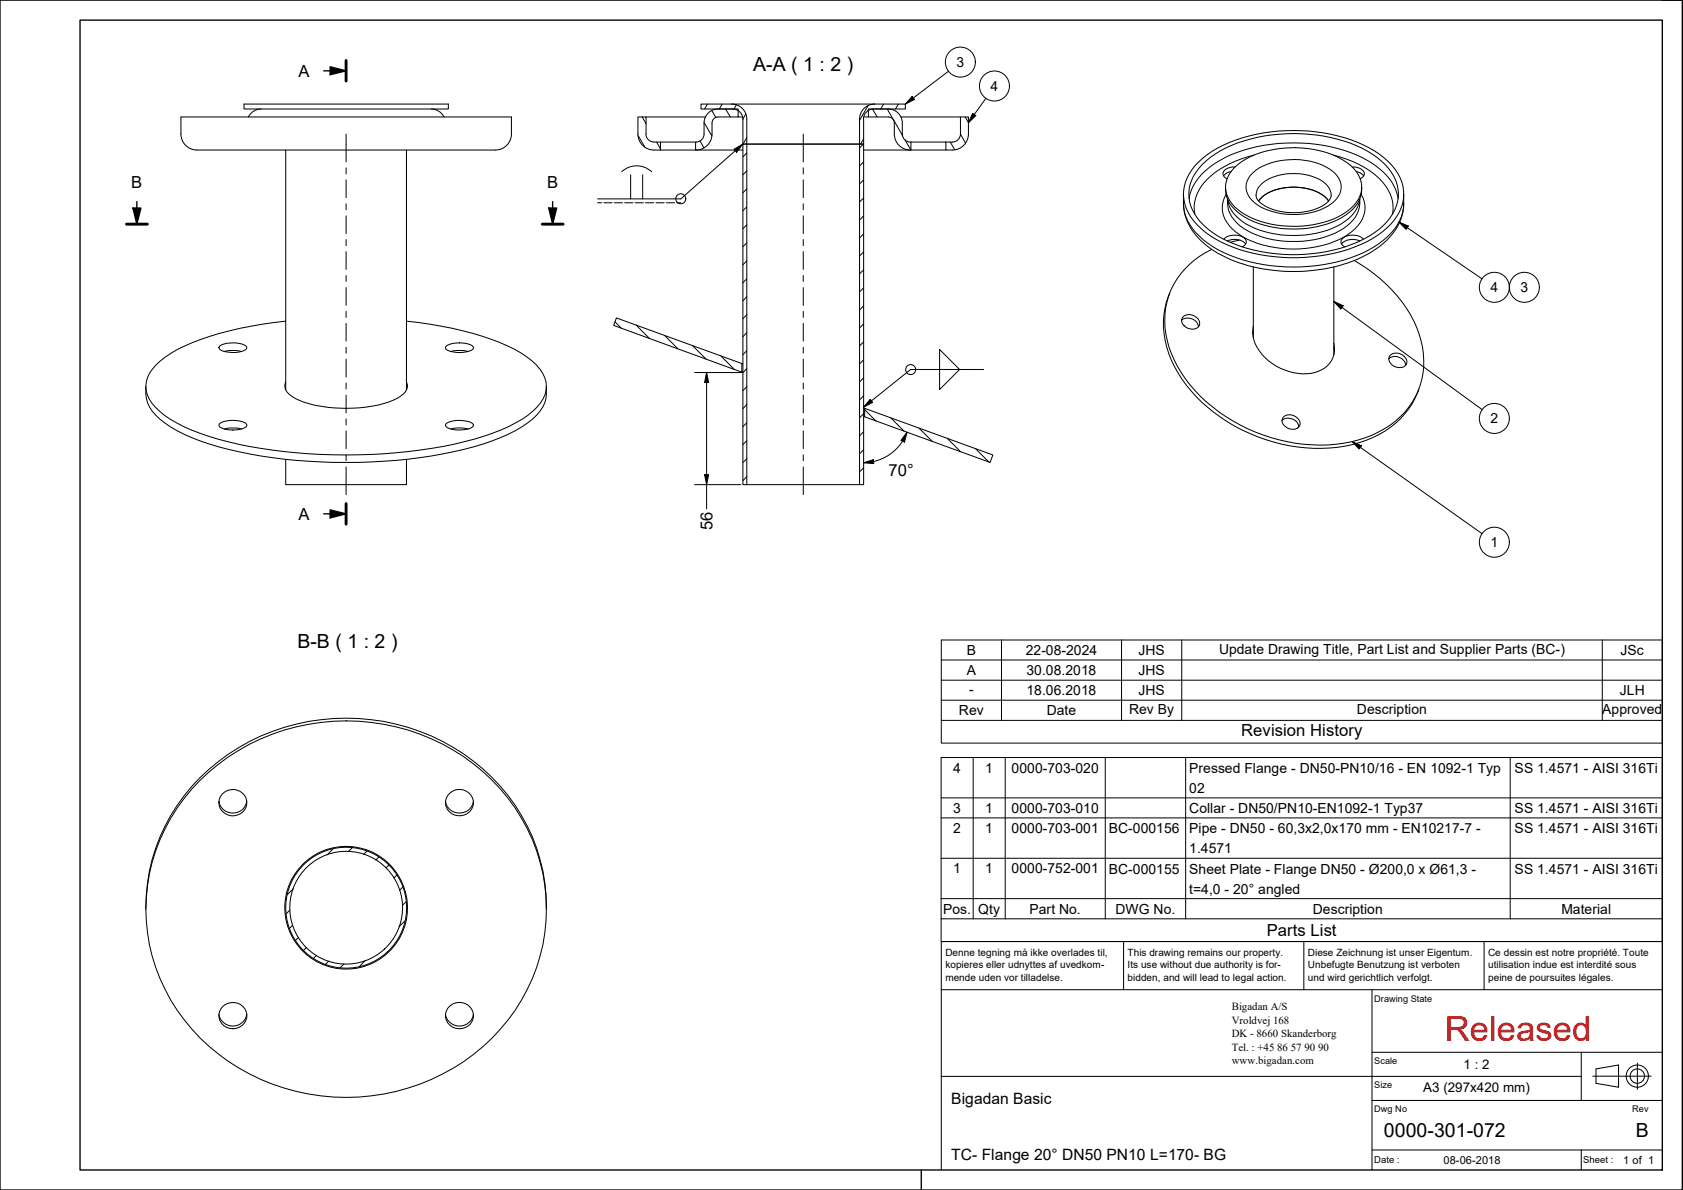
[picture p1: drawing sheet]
<svg xmlns="http://www.w3.org/2000/svg" width="420mm" height="297mm" viewBox="0 0 420 297" stroke-linecap="round" stroke-linejoin="round" font-family="sans-serif">
<!-- layer: Hatch -->
<g fill="none" stroke="#000" stroke-width=".25">
<path d="M159.3 33.9l1.7 2.8M160.3 29.2l1 1.7M163.9 35.5l1 1.7M174.8 35.2l.9 1.7M175.8 30.6l1.9 3.3M176.6 26l-.7 1.2M177.7 27.6l1 1.8M180.3 26l-.7 1.2M181.1 27.2l1.2 2M183.9 26.1l-.7 1.1M186.2 28.4l-.7 1.3M186.4 38.2l-.9 .9"/>
<path d="M186.4 34.4l-.9 1.6M215.6 36l-1 .9M215.6 34.7l-.8 1.3M216.7 26.4l-2.1 3.6M217.8 27.2l1.2 2M220.6 26l-.7 1.2M221.5 27.2l1.6 2.8M223.1 30l2.3 3.9M224.3 26l-.7 1.2M225.9 34.9l1.5 2.6M237.2 35.5l1.1 1.9M239.8 33.5l1.2 2.2"/>
<path d="M241 29.2l.8 1.4M186.4 56.1l-.9 1M186.4 51.6l-.9 1M186.4 47.1l-.9 1M186.4 42.7l-.9 .9M215.6 58.4l-1 1M215.6 53.9l-1 1M215.6 49.4l-1 1M215.6 44.9l-1 1M215.6 40.4l-1 1M186.4 78.6l-.9 1M186.4 74.1l-.9 1"/>
<path d="M186.4 69.6l-.9 1M186.4 65.1l-.9 1M186.4 60.6l-.9 1M215.6 76.4l-1 1M215.6 71.9l-1 .9M215.6 67.4l-1 1M215.6 62.9l-1 1M153.5 80.3l1.6 1.6M158.8 81.2l3.4 3.3M165.9 83.7l3.3 3.4M172.9 86.3l3.4 3.3M180 88.9l3.3 3.3"/>
<path d="M186.4 96.5l-.9 1M186.4 92l-.9 1M186.4 87.5l-.9 1M186.4 83l-.9 1.1M215.6 85.3l-1 1M215.6 80.8l-1 1.1M215.6 98.8l-1 1M215.6 94.3l-1 1M215.6 89.8l-1 1M186.4 119l-.9 1M186.4 114.5l-.9 1M186.4 110l-.9 1"/>
<path d="M186.4 105.5l-.9 1M186.4 101l-.9 1M215.6 116.8l-1 1M215.6 112.3l-1 1M215.6 107.8l-1 1M215.6 103.3l-1 1M215.9 102.3l2.8 2.8M222.4 104.3l3.3 3.3M229.4 106.9l3.4 3.3M236.5 109.4l3.3 3.4M243.5 112l3.4 3.3M83.1 211.9l-1.4 1.5"/>
<path d="M87.9 211.7l-.9 .9M91.6 212.4l-.8 .8M94.6 213.9l-.8 .8M97 216l-.6 .6M99.1 218.4l-.8 .7M72.3 227.2l-.9 .9M73.1 231l-.8 .7M73.2 221.8l-1.5 1.5M74.5 234l-.7 .7M76.5 236.5l-.7 .7M79 238.5l-.7 .7M82 239.9l-.7 .8"/>
<path d="M91.2 239.8l-1.5 1.5M100.5 221.4l-.8 .8M101 229.9l-1.4 1.4M101.3 225.1l-.8 .9M85.9 240.6l-1 1"/>
</g>
<!-- layer: Visible -->
<g fill="none" stroke="#000" stroke-width=".25">
<path d="M49.1 37.5h74.6M49.2 37.5a4 4 0 0 1-4-4v-4.3h82.5v4.3a4 4 0 0 1-4 4M60.9 26h51v1.2h-51zM65.2 27.2l-1.7 .4-.8 .7-.7 .9M71.3 37.5v59.9M101.5 37.5v59.9M107.7 27.2l1.1 .2 1 .5 1 1.3M161.3 29.2h14.8M164.9 37.5v-2a3 3 0 0 1-3.4-1l-.3-1 .1-4.3h-2v4.3a4 4 0 0 0 4 4h10.4M164.9 35.5h8.8M173.8 37.5h11.7M179.3 27.2a3.5 3.5 0 0 0-3.5 3.5v2.8a2.02 2.02 0 0 1-2.1 2v2h.1"/>
<path d="M179.3 29.2a1.5 1.5 0 0 0-1.5 1.5 6.3 6.3 0 0 1-1.2 5.6 4 4 0 0 1-2.8 1.2M179.3 27.2h5v2h-5M182.7 26a3.7 3.7 0 0 1 3.7 3.7v6.3h-.9v-6.3a2.52 2.52 0 0 0-2.6-2.5M182.7 26h43.3v1.2h-7.9M182.7 26h-7.7v1.2h8M184.3 29.2h1.1M185.5 36h.9v85h-.9zM186.4 36h28.2M214.6 36h1v85h-1zM215.6 29.2h1.2M218.1 27.2a2.52 2.52 0 0 0-2.5 2.5M218.3 26a3.7 3.7 0 0 0-3.7 3.7v6.3h1v-6.3"/>
<path d="M221.8 27.2a3.5 3.5 0 0 1 3.5 3.5v2.8a2.01 2.01 0 0 0 2 2M221.8 29.2a1.5 1.5 0 0 1 1.5 1.5 6.3 6.3 0 0 0 1.1 5.6 4 4 0 0 0 2.9 1.2M221.8 27.2h-5v2h5M224.9 29.2h14.9M227.3 35.5h.1v2h-11.8M227.4 35.5h10.4a2.01 2.01 0 0 0 2-2v-4.3h2v4.3a4 4 0 0 1-4 4h-1.7v-2M227.4 37.5h8.7M295.4 48.5a14.3 14.3 0 0 0 6.8 13.5 38.2 38.2 0 0 0 24.6 5.6 32.2 32.2 0 0 0 19.3-7.5 13.3 13.3 0 0 0 4.3-11.6M298.4 41.3a29.4 29.4 0 0 1 17.1-8.1 41.9 41.9 0 0 1 27.7 4.5 14.8 14.8 0 0 1 7.1 8.9 11.1 11.1 0 0 1-4.2 10.4 33.9 33.9 0 0 1-20.3 7.2 40.1 40.1 0 0 1-23.8-5.4 14 14 0 0 1-6.4-9 10.5 10.5 0 0 1 2.8-8.5zM300.1 41a29.8 29.8 0 0 1 17.4-7.3 40.2 40.2 0 0 1 23.8 4 14 14 0 0 1 7.7 9.4 11.1 11.1 0 0 1-4.7 10.1 34.3 34.3 0 0 1-20.4 6.4 37.7 37.7 0 0 1-21.2-5.5 12.1 12.1 0 0 1-5.9-9.9 10.6 10.6 0 0 1 3.3-7.2zM305.5 59.7a4.1 4.1 0 0 1 5.4 0 1.27 1.27 0 0 1-.8 1.9M305.9 46.7a7.7 7.7 0 0 0 4 7 26.1 26.1 0 0 0 22.8 1.7 11.3 11.3 0 0 0 7-6.3l.2-2.4"/>
<path d="M306.5 49.7v1.1M307.3 42.8l-.9 .3-.9 .8M308.3 41.7a22 22 0 0 1 15.1-4.8 20.6 20.6 0 0 1 14.6 5.2 6.5 6.5 0 0 1-.8 10 23.1 23.1 0 0 1-16.9 4.3 20.2 20.2 0 0 1-12.1-4.8 6.5 6.5 0 0 1 .1-9.9zM308.4 41.7a2.51 2.51 0 0 0-3.1 1.7 1.65 1.65 0 0 0 1 1.2M309.4 59.9l-2.3 .6M313.6 48.7a3.5 3.5 0 0 0 2.2 2.7 15.5 15.5 0 0 0 15.4-.7l.9-1.1 .2-.9M314.2 50.2a10.9 10.9 0 0 1 9.3-3.5 10.4 10.4 0 0 1 8.2 3.5M337.6 41.7a2.58 2.58 0 0 1 3 1.7 1.6 1.6 0 0 1-1 1.2M338.6 42.8l.9 .3 .9 .8M339.5 49.7v1.1M340.4 59.7a4 4 0 0 0-5.4 0 1.23 1.23 0 0 0 .7 1.9M153.9 79.4l31.3 11.3v2.2l-32-11.7z"/>
<path d="M292 73.2a22.1 22.1 0 0 0 3 21.4 42.4 42.4 0 0 0 37 17.2 26.6 26.6 0 0 0 18.7-8.5 17.3 17.3 0 0 0 3.5-6.2M295 80a2.62 2.62 0 0 1 4.2 1.6M295.4 79a2.62 2.62 0 0 1 4.1 1.8 2.02 2.02 0 0 1-3 1.1 1.8 1.8 0 0 1-1.1-2.9zM302.5 62.3a19.5 19.5 0 0 0-10.1 25.9 36.7 36.7 0 0 0 19 18.8 40.1 40.1 0 0 0 29.4 2.3 21 21 0 0 0 14.2-14.7 24 24 0 0 0-6.1-20.6 39.5 39.5 0 0 0-10.8-9M306.4 60.1a4.1 4.1 0 0 1 4.6 .8M312.9 66.6v17.7M333 66.6v21.9M339.5 60.1a4 4 0 0 0-4.6 .8M36.4 96.5a8.7 8.7 0 0 0 3.5 8.1 39.4 39.4 0 0 0 14.7 6.9 132.2 132.2 0 0 0 63.7 0 36.6 36.6 0 0 0 15.7-7.9 8.2 8.2 0 0 0 2.4-7.1M54.7 86.5a6.5 6.5 0 0 1 5.8-.6 1.03 1.03 0 0 1 1.1 1 5.5 5.5 0 0 1-4.9 1 2.22 2.22 0 0 1-2-1.1zM56 87.7l1.4-.2h1.5l1.4 .2M71.3 95.3a2.74 2.74 0 0 0 1.5 3.6 25.3 25.3 0 0 0 13.6 3 25.4 25.4 0 0 0 13.6-3 2.76 2.76 0 0 0 1.5-3.6"/>
<path d="M71.3 80.2a81.6 81.6 0 0 0-26.9 7 16.2 16.2 0 0 0-7.6 7 6.7 6.7 0 0 0 2 7.5 32 32 0 0 0 13.3 7.2 124.1 124.1 0 0 0 43.7 4.4 96.8 96.8 0 0 0 29.2-6 23.7 23.7 0 0 0 9.9-6.6 6.8 6.8 0 0 0-1-9.6 32.1 32.1 0 0 0-13.5-7.2l-7.5-2-5.5-1-5.9-.7M111.5 86.3a7.5 7.5 0 0 1 6.4 0l.3 .6a3.4 3.4 0 0 1-3.1 1.1l-2.3-.2a1.41 1.41 0 0 1-1.5-1.2zM112.5 87.7l1.4-.2h1.6l1.4 .2M185.2 92.9l.3 .1M185.2 90.7l.3 .1M312.9 81.4a9 9 0 0 0 3.8 8.7 13.2 13.2 0 0 0 12.5 2.6 5.8 5.8 0 0 0 3.8-7M312.9 82.6l-.1 .8M333 86.8l.1 .9M346.7 89.6a2.62 2.62 0 0 1 4.2 1.6M347 88.8a2.55 2.55 0 0 1 2.7-.4 2.55 2.55 0 0 1 1.5 2.2 2.43 2.43 0 0 1-4.3-.3 1.42 1.42 0 0 1 .1-1.5zM54.8 105.8a7 7 0 0 1 6.7 0l.1 .3a2.56 2.56 0 0 1-2.7 1.2l-2.3-.1a2.15 2.15 0 0 1-1.9-1.1zM56 107.1l1.4-.3h1.5l1.4 .3"/>
<path d="M71.3 114.7v6.3h30.2v-6.3M111.4 105.7a7.2 7.2 0 0 1 6.4-.1l.4 .5a1.95 1.95 0 0 1-2.1 1.1 5.6 5.6 0 0 1-4.9-.9zM112.5 107.1l1.4-.3h1.6l1.4 .3M215.6 104h.3M215.6 101.8l.3 .1M215.9 101.9l32 11.7-.7 1.8-31.3-11.4zM320 105a2.62 2.62 0 0 1 4.2 1.6M320.6 103.9a2.64 2.64 0 0 1 4 2 2.29 2.29 0 0 1-4 .3 1.46 1.46 0 0 1 0-2.3zM186.4 121h28.2M50 194.8a52.1 52.1 0 0 1 76.9 4.5 45.1 45.1 0 0 1-8.6 63.8 52.2 52.2 0 0 1-70.4-6.2 44.9 44.9 0 0 1 2.1-62.1zM55.5 198.2a3.4 3.4 0 0 1 4.9-.4 3.4 3.4 0 0 1 .1 5 3.4 3.4 0 0 1-4.6 0 3.4 3.4 0 0 1-.4-4.6zM111.9 198.4a3.4 3.4 0 0 1 4.9-.7 3.4 3.4 0 0 1 .5 4.9 3.4 3.4 0 0 1-4.7 .4 3.4 3.4 0 0 1-.7-4.6z"/>
<path d="M54.7 200a3.5 3.5 0 0 0 3.4 3 3.5 3.5 0 0 0 3.5-3M111.2 200a3.5 3.5 0 0 0 3.5 3 3.5 3.5 0 0 0 3.5-3M36.4 226.9a46.3 46.3 0 0 1 23.2-40.3 52 52 0 0 1 67.3 12 44.9 44.9 0 0 1 9.5 28.3M54.7 253.2a3.5 3.5 0 0 0 3.4 2.9 3.5 3.5 0 0 0 3.5-2.9M55.6 251.2a3.4 3.4 0 0 1 4.6-.3 3.4 3.4 0 0 1 .8 4.6 3.4 3.4 0 0 1-4.9 .7 3.4 3.4 0 0 1-.5-5zM111.2 253.2a3.5 3.5 0 0 0 3.5 2.9 3.5 3.5 0 0 0 3.5-2.9M112.3 251.1a3.4 3.4 0 0 1 4.9 .1 3.4 3.4 0 0 1-.4 4.9 3.4 3.4 0 0 1-4.4-.1 3.4 3.4 0 0 1-.6-4.3z"/>
<circle cx="86.4" cy="226.6" r="14.1"/>
<circle cx="86.4" cy="226.6" r="15.1"/>
<circle cx="86.4" cy="226.6" r="15.3"/>
</g>
<!-- layer: Visible Narrow -->
<path d="M313.1 38.7a23.1 23.1 0 0 0-13.2 7.8 9.3 9.3 0 0 0-1.6 7M332.9 38.7a22.8 22.8 0 0 1 13.1 7.8 9.1 9.1 0 0 1 1.6 7M295.4 50.8a12.8 12.8 0 0 0 6.2 10 38.8 38.8 0 0 0 25.1 5.7 34.4 34.4 0 0 0 18.7-6.6 12.1 12.1 0 0 0 5-9.1M296.8 49.6a14 14 0 0 1 7.7-9.5 40.1 40.1 0 0 1 25.8-3.8 28.4 28.4 0 0 1 15.6 7.2 11.4 11.4 0 0 1 3.1 6.1M306.1 48.5a6.7 6.7 0 0 0 1.5 8.6 21.7 21.7 0 0 0 13.8 5 24.8 24.8 0 0 0 16-4.2 7 7 0 0 0 2.4-9.4M306.5 50.8a8.2 8.2 0 0 0 5 6.8 25.7 25.7 0 0 0 23.9-.5 7.8 7.8 0 0 0 4.1-6.3M306.5 49.8a8.3 8.3 0 0 0 4.6 6.1 25.9 25.9 0 0 0 23.7 0 8.6 8.6 0 0 0 4.6-6.1M312.2 43.7a14.6 14.6 0 0 1 11.1-3.9 14.6 14.6 0 0 1 10.1 3.6 4.7 4.7 0 0 1-1 7.5 17.9 17.9 0 0 1-18.5 .2 5.1 5.1 0 0 1-2.5-6zM313.6 48.7a5.3 5.3 0 0 1 3.7-4.3 14 14 0 0 1 13.5 1.3 4.2 4.2 0 0 1 1.5 3" fill="none" stroke="#000" stroke-width=".25"/>
<!-- layer: Section Line -->
<path d="M86.4 15.1v5.1M31.6 56h5.2M135.4 56h5.2M86.4 125.7v5.1" fill="none" stroke="#000" stroke-width=".72"/>
<path d="M80.8 17.7h5.6M82.4 16.7l4 1-4 1zM33.2 51.9h2l-1 4.1zM34.2 50.3v5.7M137 51.9h2l-1 4.1zM138 50.3v5.7M80.8 128.3h5.6M82.4 127.3l4 1-4 1z" fill="none" stroke="#000" stroke-width=".34"/>
<path d="M82.4 16.7l4 1-4 1zM33.2 51.9h2l-1 4.1zM137 51.9h2l-1 4.1zM82.4 127.3l4 1-4 1z" fill="#000"/>
<!-- layer: Symbol -->
<g fill="none" stroke="#000" stroke-width=".25">
<path d="M236.8 17.8l-10.8 8.2M183.3 37.2l2.2-1.2-1.6 2zM185.5 36l-15.5 13.6h-20.8M227.7 24.1l.6 .7-2.3 1.2zM242.8 28.3l.8 .6-1.8 1.7zM246.1 24.5l-4.3 6.1M149.2 50.6h1M150.7 50.6h2.1M153.3 50.6h2.1M155.2 42.9a5.4 5.4 0 0 1 7.5 0M156 50.6h2M157.4 43.6v6"/>
<path d="M158.5 50.6h2.1M160.4 43.6v6M161.1 50.6h2.1M163.7 50.6h2.1M166.3 50.6h2.1M168.9 50.6h1.1M349.2 55.4l2.4 1-.6 .9zM349.2 55.4l20.8 14.2M333 75.3l2.3 1-.6 .9zM333 75.3l37 27M217.3 99.7l.5 .7-2.2 1.2zM234.6 87.2l5 5h-5h5l-5 5z"/>
<path d="M245.6 92.2h-18.3l-11.7 9.4M337.6 110.2l2.3 1.1-.6 .8zM337.6 110.2l32.4 23M250 159.8v20M280 159.8v20M295 159.8v20M400 159.8v20M235 179.8v5.7h180v-5.7M235 174.8v5h180M235 164.7h180M235 169.8h180M415 174.8h-180v-15h180v20"/>
<path d="M234.9 199.2h180.1M243 189.1v40.2M251 189.1v40.2M275.9 189.1v40.2M296 189.1v40.2M377 189.1v40.2M234.9 204.2h180.1M234.9 214.2h180.1M234.9 224.3h180.1v-35.2h-180.1v40.2M234.9 229.3v5.7h180.1v-5.7M415 224.3v5h-180.1"/>
<circle cx="239.8" cy="15.5" r="3.7"/>
<circle cx="248.3" cy="21.5" r="3.7"/>
<circle cx="169.9" cy="49.6" r="1.25"/>
<circle cx="373.1" cy="71.7" r="3.7"/>
<circle cx="380.6" cy="71.7" r="3.7"/>
<circle cx="227.4" cy="92.3" r="1.25"/>
<circle cx="373.1" cy="104.4" r="3.7"/>
<circle cx="373.1" cy="135.3" r="3.7"/>
</g>
<!-- layer: Border -->
<path d="M0 0h420v297h-420zM20 5h395v287h-395zM415 0h5M230 292v5" fill="none" stroke="#000" stroke-width=".34"/>
<!-- layer: Title -->
<g fill="none" stroke="#000" stroke-width=".25">
<path d="M280.5 235v12M325.5 235v12M370.5 235v12M415 235h-180v57M235 247h180M342.5 247v45M235 268.7h159.8M342.5 274.7h72.5M342.5 262.7h72.5M394.8 262.7v12M397.6 268.6h14.6M398.4 266.8l5.7-1v5.6l-5.7-1z"/>
<path d="M408.8 265.3v6.6M342.5 287h72.5M394.8 287v5"/>
<circle cx="408.7" cy="268.6" r="2.77"/>
<circle cx="408.7" cy="268.6" r="1.8"/>
</g>
<!-- layer: Symbol -->
<path d="M183.3 37.2l2.2-1.2-1.6 2zM227.7 24.1l.6 .7-2.3 1.2zM242.8 28.3l.8 .6-1.8 1.7zM349.2 55.4l2.4 1-.6 .9zM333 75.3l2.3 1-.6 .9zM217.3 99.7l.5 .7-2.2 1.2zM337.6 110.2l2.3 1.1-.6 .8z" fill="#000"/>
<!-- layer: Dimension -->
<path d="M173.4 93h11.6M176.4 93l.5 2.5h-1zM176.4 93v34M175.9 118.5h1l-.5 2.5zM215.6 115.5l2.4-.7 .1 .9zM218.1 115.2l-2.5 .3M225.3 110.1a11.5 11.5 0 0 1-7.2 5.1M226.4 107.9l-.6 2.4-.9-.4zM226.4 107.9l-1.1 2.2M173.4 121h11.6" fill="none" stroke="#000" stroke-width=".25"/>
<path d="M176.4 93l.5 2.5h-1zM175.9 118.5h1l-.5 2.5zM215.6 115.5l2.4-.7 .1 .9zM226.4 107.9l-.6 2.4-.9-.4z" fill="#000"/>
<!-- layer: Centerline -->
<g fill="none" stroke="#000" stroke-width=".25">
<path d="M86.4 33.5v6.9M200.5 33.5v6.9M86.4 41.9v1.5M86.4 44.9v4.4M86.4 50.9v1.5M86.4 53.9v4.4M86.4 59.8v1.5M200.5 41.9v1.5M200.5 44.9v4.4M200.5 50.9v1.5M200.5 53.9v4.4M200.5 59.8v1.5"/>
<path d="M86.4 62.8v4.5M86.4 68.8v1.5M86.4 71.8v4.4M86.4 77.7v1.5M200.5 62.8v4.5M200.5 68.8v1.5M200.5 71.8v4.4M200.5 77.7v1.5M86.4 80.7v4.5M86.4 86.7v1.5M86.4 89.6v4.5M86.4 95.6v1.5"/>
<path d="M86.4 98.6v4.5M200.5 80.7v4.5M200.5 86.7v1.5M200.5 89.6v4.5M200.5 95.6v1.5M200.5 98.6v4.5M86.4 104.5v1.6M86.4 107.6v4.4M86.4 113.5v1.5M86.4 116.5v7M200.5 104.5v1.6M200.5 107.6v4.4"/>
<path d="M200.5 113.5v1.5M200.5 116.5v7"/>
</g>
<text font-size="8.6" fill="#f00" x="360.7" y="259.7">Released</text>
<g font-size="4.9">
<text x="188" y="17.7">A-A ( 1 : 2 )</text>
<text x="74.3" y="161.8">B-B ( 1 : 2 )</text>
<text x="345.5" y="283.7">0000-301-072</text>
<text x="408.4" y="283.8">B</text>
</g>
<g font-size="4.1">
<text x="74.5" y="19.2">A</text>
<text x="32.8" y="46.8">B</text>
<text x="136.6" y="46.8">B</text>
<text x="221.8" y="118.8">70°</text>
<text x="74.5" y="129.8">A</text>
<text x="177.9" y="132.4" transform="rotate(-90 177.9 132.4)">56</text>
<text x="309.9" y="183.7">Revision History</text>
<text x="316.2" y="233.7">Parts List</text>
</g>
<g font-size="3.9">
<text x="237.5" y="275.5">Bigadan Basic</text>
<text x="237.5" y="289.5">TC- Flange 20° DN50 PN10 L=170- BG</text>
</g>
<g font-size="3.5">
<text x="238.8" y="16.7">3</text>
<text x="247.3" y="22.7">4</text>
<text x="372.1" y="73">4</text>
<text x="379.6" y="73">3</text>
<text x="372.1" y="105.7">2</text>
<text x="372.1" y="136.6">1</text>
<text x="241.3" y="163.5">B</text>
<text x="256.1" y="163.5">22-08-2024</text>
<text x="284.2" y="163.5">JHS</text>
<text x="304.3" y="163.2">Update Drawing Title, Part List and Supplier Parts (BC-)</text>
<text x="404.6" y="163.5">JSc</text>
<text x="241.3" y="168.5">A</text>
<text x="241.9" y="173.2">-</text>
<text x="256.2" y="168.5">30.08.2018</text>
<text x="256.2" y="173.5">18.06.2018</text>
<text x="284.2" y="168.5">JHS</text>
<text x="284.2" y="173.6">JHS</text>
<text x="404.4" y="173.5">JLH</text>
<text x="239.4" y="178.5">Rev</text>
<text x="261.3" y="178.5">Date</text>
<text x="281.9" y="178.2">Rev By</text>
<text x="338.8" y="178.2">Description</text>
<text x="400" y="178.2">Approved</text>
<text x="238" y="192.9">4</text>
<text x="246" y="192.9">1</text>
<text x="252.6" y="192.9">0000-703-020</text>
<text x="296.9" y="192.9">Pressed Flange - DN50-PN10/16 - EN 1092-1 Typ</text>
<text x="296.9" y="197.9">02</text>
<text x="378.1" y="192.9">SS 1.4571 - AISI 316Ti</text>
<text x="238" y="202.9">3</text>
<text x="246" y="202.9">1</text>
<text x="252.6" y="202.9">0000-703-010</text>
<text x="296.9" y="202.9">Collar - DN50/PN10-EN1092-1 Typ37</text>
<text x="378.1" y="202.9">SS 1.4571 - AISI 316Ti</text>
<text x="238" y="208">2</text>
<text x="246" y="208">1</text>
<text x="252.6" y="208">0000-703-001</text>
<text x="276.8" y="208">BC-000156</text>
<text x="296.9" y="208">Pipe - DN50 - 60,3x2,0x170 mm - EN10217-7 -</text>
<text x="378.1" y="208">SS 1.4571 - AISI 316Ti</text>
<text x="296.9" y="213">1.4571</text>
<text x="238" y="218">1</text>
<text x="246" y="218">1</text>
<text x="252.6" y="218">0000-752-001</text>
<text x="276.8" y="218">BC-000155</text>
<text x="296.9" y="218">Sheet Plate - Flange DN50 - Ø200,0 x Ø61,3 -</text>
<text x="378.1" y="218">SS 1.4571 - AISI 316Ti</text>
<text x="296.9" y="223.1">t=4,0 - 20° angled</text>
<text x="235.5" y="228.1">Pos.</text>
<text x="244.2" y="228.1">Qty</text>
<text x="257" y="228.1">Part No.</text>
<text x="278.5" y="228.1">DWG No.</text>
<text x="327.8" y="228.1">Description</text>
<text x="389.8" y="228.1">Material</text>
</g>
<g font-size="3.3">
<text x="365.4" y="266.9">1 : 2</text>
<text x="355.3" y="272.5">A3 (297x420 mm)</text>
</g>
<g font-size="2.8">
<text x="360.3" y="290.5">08-06-2018</text>
<text x="405.3" y="290.5">1 of 1</text>
</g>
<g font-size="2.7">
<text x="307.5" y="252">Bigadan A/S</text>
<text x="307.5" y="255.5">Vroldvej 168</text>
<text x="307.5" y="262.3">Tel. : +45</text>
<text x="307.5" y="258.9">DK - 8660 Skanderborg</text>
<text x="318.9" y="262.3">86</text>
<text x="322.2" y="262.3">57</text>
<text x="325.6" y="262.3">90</text>
<text x="329.1" y="262.3">90</text>
<text x="307.5" y="265.7">www.bigadan.com</text>
</g>
<g font-size="2.5">
<text x="236" y="238.5">Denne tegning må ikke overlades til,</text>
<text x="281.5" y="238.5">This drawing remains our property.</text>
<text x="326.5" y="238.5">Diese Zeichnung ist unser Eigentum.</text>
<text x="371.5" y="238.5">Ce dessin est notre propriété. Toute</text>
<text x="236" y="241.6">kopieres eller udnyttes af uvedkom-</text>
<text x="236" y="244.8">mende uden vor tilladelse.</text>
<text x="281.5" y="244.8">bidden, and will lead to legal action.</text>
<text x="281.5" y="241.6">Its use without due authority is for-</text>
<text x="326.5" y="241.6">Unbefugte Benutzung ist verboten</text>
<text x="326.5" y="244.8">und wird gerichtlich verfolgt.</text>
<text x="371.5" y="241.6">utilisation indue est interdité sous</text>
<text x="371.5" y="244.8">peine de poursuites légales.</text>
</g>
<g font-size="2.4">
<text x="343.1" y="290.4">Date :</text>
<text x="395.2" y="290.4">Sheet :</text>
</g>
<g font-size="2.3">
<text x="343.1" y="250">Drawing State</text>
<text x="343.1" y="265.7">Scale</text>
<text x="343.1" y="271.7">Size</text>
<text x="343.1" y="277.7">Dwg No</text>
<text x="407.5" y="277.7">Rev</text>
</g>
</svg>
